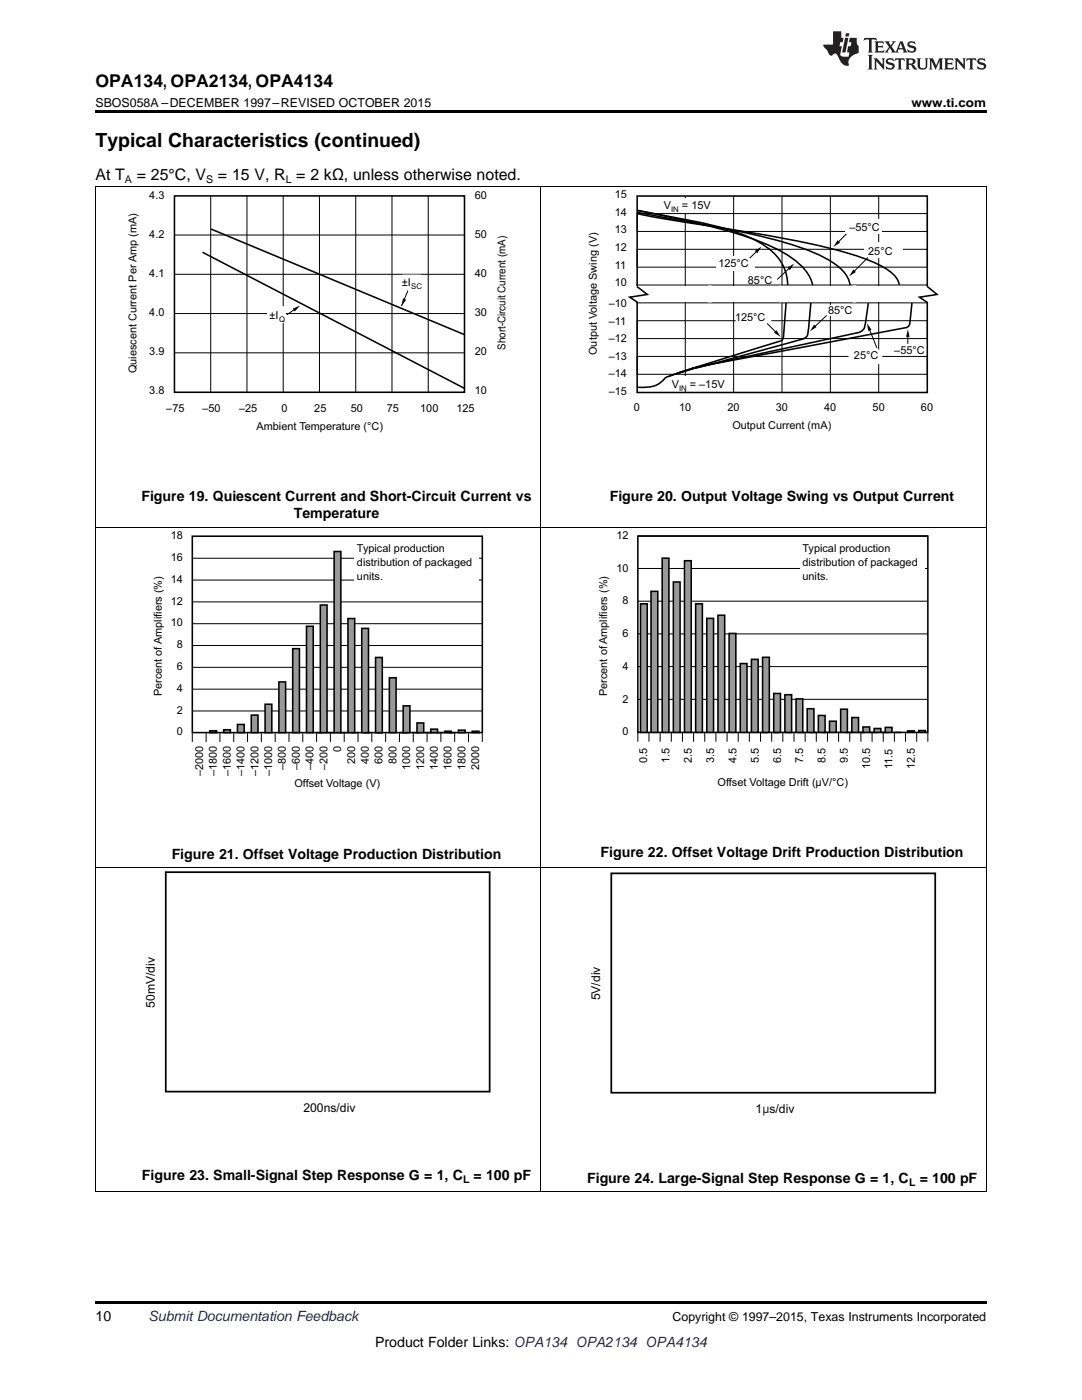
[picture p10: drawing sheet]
<svg xmlns="http://www.w3.org/2000/svg" width="216mm" height="279mm" viewBox="0 0 216 279" stroke-linecap="round" stroke-linejoin="round" font-family="sans-serif">
<path d="M19 259.7h177.8v.5h-177.8z" fill="#000"/>
<path d="M19.1 173.1v64.8M107.9 173.1v64.8M196.8 173.1v64.8M19 237.9h177.8" fill="none" stroke="#000" stroke-width=".2"/>
<path d="M121.9 174.3h64.6v43.8h-64.6z" fill-rule="evenodd" fill="#fff"/>
<path d="M122 174.3h64.6v43.8h-64.6z" fill="none" stroke="#000" stroke-width=".35"/>
<path d="M33 174h64.6v43.7h-64.6z" fill-rule="evenodd" fill="#fff"/>
<path d="M33.1 174.1h64.6v43.8h-64.6z" fill="none" stroke="#000" stroke-width=".35"/>
<path d="M19.1 105.2v67.9M107.9 105.2v67.9M196.8 105.2v67.9M19 173.1h177.8" fill="none" stroke="#000" stroke-width=".2"/>
<path d="M63 146.2h1.4z" fill="#999"/>
<path d="M63 146.2h1.4z" fill="none" stroke="#000" stroke-width=".31"/>
<path d="M65.4 146.2h1.4z" fill="#999"/>
<path d="M65.4 146.2h1.4z" fill="none" stroke="#000" stroke-width=".31"/>
<path d="M67.8 146.2h1.4z" fill="#999"/>
<path d="M67.8 146.2h1.4z" fill="none" stroke="#000" stroke-width=".31"/>
<path d="M70.3 146.2h1.3z" fill="#999"/>
<path d="M70.3 146.2h1.3z" fill="none" stroke="#000" stroke-width=".31"/>
<path d="M72.7 146.2h1.3z" fill="#999"/>
<path d="M72.7 146.2h1.3z" fill="none" stroke="#000" stroke-width=".31"/>
<path d="M75.1 146.2h1.3z" fill="#999"/>
<path d="M75.1 146.2h1.3z" fill="none" stroke="#000" stroke-width=".31"/>
<path d="M79.9 146.2h1.3z" fill="#999"/>
<path d="M79.9 146.2h1.3z" fill="none" stroke="#000" stroke-width=".31"/>
<path d="M82.3 146.2h1.4z" fill="#999"/>
<path d="M82.3 146.2h1.4z" fill="none" stroke="#000" stroke-width=".31"/>
<path d="M84.7 146.2h1.4z" fill="#999"/>
<path d="M84.7 146.2h1.4z" fill="none" stroke="#000" stroke-width=".31"/>
<path d="M87.1 146.2h1.4z" fill="#999"/>
<path d="M87.1 146.2h1.4z" fill="none" stroke="#000" stroke-width=".31"/>
<path d="M89.5 146.2h1.4z" fill="#999"/>
<path d="M38.4 107h57.8v39.2h-57.8zM89.5 146.2h1.4z" fill="none" stroke="#000" stroke-width=".31"/>
<g fill="none" stroke="#000" stroke-width=".2">
<path d="M38.4 107.1h57.9M38.4 111.4h57.9M38.4 115.8h57.9M38.4 120.1h57.9M38.4 124.5h57.9M38.4 128.8h57.9M38.4 133.2h57.9M38.4 137.5h57.9M38.4 146.3v1.8M38.4 141.9h57.9M41.1 146.3v1.8M43.9 146.3v1.8"/>
<path d="M46.6 146.3v1.8M49.4 146.3v1.8M52.1 146.3v1.8M54.9 146.3v1.8M57.7 146.3v1.8M60.4 146.3v1.8M63.2 146.3v1.8M65.9 146.3v1.8M68.7 146.3v1.8M71.4 146.3v1.8M74.2 146.3v1.8M76.9 146.3v1.8"/>
<path d="M79.7 146.3v1.8M82.5 146.3v1.8M85.2 146.3v1.8M88 146.3v1.8M90.7 146.3v1.8M93.5 146.3v1.8M96.2 146.3v1.8"/>
</g>
<path d="M41.9 145.8h1.3v.4h-1.3z" fill="#999"/>
<path d="M41.9 145.8h1.3v.4h-1.3z" fill="none" stroke="#000" stroke-width=".31"/>
<path d="M44.6 145.6h1.4v.6h-1.4z" fill="#999"/>
<path d="M44.6 145.6h1.4v.6h-1.4z" fill="none" stroke="#000" stroke-width=".31"/>
<path d="M47.4 144.6h1.3v1.6h-1.3z" fill="#999"/>
<path d="M47.4 144.6h1.3v1.6h-1.3z" fill="none" stroke="#000" stroke-width=".31"/>
<path d="M50.1 142.7h1.4v3.5h-1.4z" fill="#999"/>
<path d="M50.1 142.7h1.4v3.5h-1.4z" fill="none" stroke="#000" stroke-width=".31"/>
<path d="M52.9 140.5h1.3v5.7h-1.3z" fill="#999"/>
<path d="M52.9 140.5h1.3v5.7h-1.3z" fill="none" stroke="#000" stroke-width=".31"/>
<path d="M55.6 136.1h1.4v10.1h-1.4z" fill="#999"/>
<path d="M55.6 136.1h1.4v10.1h-1.4z" fill="none" stroke="#000" stroke-width=".31"/>
<path d="M58.4 129.5h1.3v16.7h-1.3z" fill="#999"/>
<path d="M58.4 129.5h1.3v16.7h-1.3z" fill="none" stroke="#000" stroke-width=".31"/>
<path d="M61.2 125h1.3v21.2h-1.3z" fill="#999"/>
<path d="M61.2 125h1.3v21.2h-1.3z" fill="none" stroke="#000" stroke-width=".31"/>
<path d="M63.9 120.7h1.4v25.5h-1.4z" fill="#999"/>
<path d="M63.9 120.7h1.4v25.5h-1.4z" fill="none" stroke="#000" stroke-width=".31"/>
<path d="M66.7 110.1h1.3v36.1h-1.3z" fill="#999"/>
<path d="M66.7 110.1h1.3v36.1h-1.3z" fill="none" stroke="#000" stroke-width=".31"/>
<path d="M69.4 123.4h1.4v22.8h-1.4z" fill="#999"/>
<path d="M69.4 123.4h1.4v22.8h-1.4z" fill="none" stroke="#000" stroke-width=".31"/>
<path d="M72.2 125.4h1.3v20.8h-1.3z" fill="#999"/>
<path d="M72.2 125.4h1.3v20.8h-1.3z" fill="none" stroke="#000" stroke-width=".31"/>
<path d="M74.9 131.2h1.4v15h-1.4z" fill="#999"/>
<path d="M74.9 131.2h1.4v15h-1.4z" fill="none" stroke="#000" stroke-width=".31"/>
<path d="M77.7 135.3h1.3v10.9h-1.3z" fill="#999"/>
<path d="M77.7 135.3h1.3v10.9h-1.3z" fill="none" stroke="#000" stroke-width=".31"/>
<path d="M80.4 140.9h1.4v5.3h-1.4z" fill="#999"/>
<path d="M80.4 140.9h1.4v5.3h-1.4z" fill="none" stroke="#000" stroke-width=".31"/>
<path d="M83.2 144.3h1.3v1.9h-1.3z" fill="#999"/>
<path d="M83.2 144.3h1.3v1.9h-1.3z" fill="none" stroke="#000" stroke-width=".31"/>
<path d="M86 145.5h1.3v.7h-1.3z" fill="#999"/>
<path d="M86 145.5h1.3v.7h-1.3z" fill="none" stroke="#000" stroke-width=".31"/>
<path d="M88.7 145.9h1.4v.3h-1.4z" fill="#999"/>
<path d="M88.7 145.9h1.4v.3h-1.4z" fill="none" stroke="#000" stroke-width=".31"/>
<path d="M91.5 145.7h1.3v.5h-1.3z" fill="#999"/>
<path d="M91.5 145.7h1.3v.5h-1.3z" fill="none" stroke="#000" stroke-width=".31"/>
<path d="M94.2 145.9h1.4v.3h-1.4z" fill="#999"/>
<path d="M94.2 145.9h1.4v.3h-1.4z" fill="none" stroke="#000" stroke-width=".31"/>
<path d="M70.8 108.3h24.8v8.2h-24.8z" fill="#fff"/>
<path d="M151.9 146.2h1.4z" fill="#999"/>
<path d="M151.9 146.2h1.4z" fill="none" stroke="#000" stroke-width=".31"/>
<path d="M154.3 146.2h1.4z" fill="#999"/>
<path d="M154.3 146.2h1.4z" fill="none" stroke="#000" stroke-width=".31"/>
<path d="M156.7 146.2h1.4z" fill="#999"/>
<path d="M156.7 146.2h1.4z" fill="none" stroke="#000" stroke-width=".31"/>
<path d="M159.2 146.2h1.3z" fill="#999"/>
<path d="M159.2 146.2h1.3z" fill="none" stroke="#000" stroke-width=".31"/>
<path d="M161.6 146.2h1.3z" fill="#999"/>
<path d="M161.6 146.2h1.3z" fill="none" stroke="#000" stroke-width=".31"/>
<path d="M164 146.2h1.3z" fill="#999"/>
<path d="M164 146.2h1.3z" fill="none" stroke="#000" stroke-width=".31"/>
<path d="M168.8 146.2h1.3z" fill="#999"/>
<path d="M168.8 146.2h1.3z" fill="none" stroke="#000" stroke-width=".31"/>
<path d="M171.2 146.2h1.4z" fill="#999"/>
<path d="M171.2 146.2h1.4z" fill="none" stroke="#000" stroke-width=".31"/>
<path d="M173.6 146.2h1.4z" fill="#999"/>
<path d="M173.6 146.2h1.4z" fill="none" stroke="#000" stroke-width=".31"/>
<path d="M176 146.2h1.4z" fill="#999"/>
<path d="M176 146.2h1.4z" fill="none" stroke="#000" stroke-width=".31"/>
<path d="M178.4 146.2h1.4z" fill="#999"/>
<path d="M127.3 107h57.8v39.2h-57.8zM178.4 146.2h1.4z" fill="none" stroke="#000" stroke-width=".31"/>
<g fill="none" stroke="#000" stroke-width=".2">
<path d="M127.3 113.5h57.9M127.3 120h57.9M127.3 106.9h57.9M127.3 126.5h57.9M127.3 133h57.9M127.3 139.6h57.9M127.3 146.3v1.7M129.5 146.3v1.7M131.7 146.3v1.7M133.9 146.3v1.7M136.2 146.3v1.7M138.4 146.3v1.7"/>
<path d="M140.6 146.3v1.7M142.9 146.3v1.7M145.1 146.3v1.7M147.3 146.3v1.7M149.5 146.3v1.7M151.8 146.3v1.7M154 146.3v1.7M156.2 146.3v1.7M158.4 146.3v1.7M160.7 146.3v1.7M162.9 146.3v1.7M165.1 146.3v1.7"/>
<path d="M167.3 146.3v1.7M169.6 146.3v1.7M171.8 146.3v1.7M174 146.3v1.7M176.2 146.3v1.7M178.5 146.3v1.7M180.7 146.3v1.7M182.9 146.3v1.7M185.1 146.3v1.7"/>
</g>
<path d="M127.8 120.5h1.3v25.7h-1.3z" fill="#999"/>
<path d="M127.8 120.5h1.3v25.7h-1.3z" fill="none" stroke="#000" stroke-width=".31"/>
<path d="M129.9 118h1.4v28.2h-1.4z" fill="#999"/>
<path d="M129.9 118h1.4v28.2h-1.4z" fill="none" stroke="#000" stroke-width=".31"/>
<path d="M132.1 111.4h1.4v34.8h-1.4z" fill="#999"/>
<path d="M132.1 111.4h1.4v34.8h-1.4z" fill="none" stroke="#000" stroke-width=".31"/>
<path d="M134.4 116.1h1.3v30.1h-1.3z" fill="#999"/>
<path d="M134.4 116.1h1.3v30.1h-1.3z" fill="none" stroke="#000" stroke-width=".31"/>
<path d="M136.6 111.9h1.3v34.3h-1.3z" fill="#999"/>
<path d="M136.6 111.9h1.3v34.3h-1.3z" fill="none" stroke="#000" stroke-width=".31"/>
<path d="M138.8 120.5h1.4v25.7h-1.4z" fill="#999"/>
<path d="M138.8 120.5h1.4v25.7h-1.4z" fill="none" stroke="#000" stroke-width=".31"/>
<path d="M141 123.4h1.4v22.8h-1.4z" fill="#999"/>
<path d="M141 123.4h1.4v22.8h-1.4z" fill="none" stroke="#000" stroke-width=".31"/>
<path d="M143.3 122.8h1.3v23.4h-1.3z" fill="#999"/>
<path d="M143.3 122.8h1.3v23.4h-1.3z" fill="none" stroke="#000" stroke-width=".31"/>
<path d="M145.5 126.4h1.3v19.8h-1.3z" fill="#999"/>
<path d="M145.5 126.4h1.3v19.8h-1.3z" fill="none" stroke="#000" stroke-width=".31"/>
<path d="M147.7 132.4h1.4v13.8h-1.4z" fill="#999"/>
<path d="M147.7 132.4h1.4v13.8h-1.4z" fill="none" stroke="#000" stroke-width=".31"/>
<path d="M149.9 131.6h1.4v14.6h-1.4z" fill="#999"/>
<path d="M149.9 131.6h1.4v14.6h-1.4z" fill="none" stroke="#000" stroke-width=".31"/>
<path d="M152.2 131.2h1.3v15h-1.3z" fill="#999"/>
<path d="M152.2 131.2h1.3v15h-1.3z" fill="none" stroke="#000" stroke-width=".31"/>
<path d="M154.4 138.4h1.3v7.8h-1.3z" fill="#999"/>
<path d="M154.4 138.4h1.3v7.8h-1.3z" fill="none" stroke="#000" stroke-width=".31"/>
<path d="M156.6 138.6h1.4v7.6h-1.4z" fill="#999"/>
<path d="M156.6 138.6h1.4v7.6h-1.4z" fill="none" stroke="#000" stroke-width=".31"/>
<path d="M158.8 139.5h1.4v6.7h-1.4z" fill="#999"/>
<path d="M158.8 139.5h1.4v6.7h-1.4z" fill="none" stroke="#000" stroke-width=".31"/>
<path d="M161.1 141.4h1.3v4.8h-1.3z" fill="#999"/>
<path d="M161.1 141.4h1.3v4.8h-1.3z" fill="none" stroke="#000" stroke-width=".31"/>
<path d="M163.3 142.8h1.3v3.4h-1.3z" fill="#999"/>
<path d="M163.3 142.8h1.3v3.4h-1.3z" fill="none" stroke="#000" stroke-width=".31"/>
<path d="M165.5 143.9h1.4v2.3h-1.4z" fill="#999"/>
<path d="M165.5 143.9h1.4v2.3h-1.4z" fill="none" stroke="#000" stroke-width=".31"/>
<path d="M167.7 141.5h1.4v4.7h-1.4z" fill="#999"/>
<path d="M167.7 141.5h1.4v4.7h-1.4z" fill="none" stroke="#000" stroke-width=".31"/>
<path d="M170 143.2h1.3v3h-1.3z" fill="#999"/>
<path d="M170 143.2h1.3v3h-1.3z" fill="none" stroke="#000" stroke-width=".31"/>
<path d="M172.2 145.1h1.3v1.1h-1.3z" fill="#999"/>
<path d="M172.2 145.1h1.3v1.1h-1.3z" fill="none" stroke="#000" stroke-width=".31"/>
<path d="M174.4 145.4h1.4v.8h-1.4z" fill="#999"/>
<path d="M174.4 145.4h1.4v.8h-1.4z" fill="none" stroke="#000" stroke-width=".31"/>
<path d="M176.6 145.2h1.4v1h-1.4z" fill="#999"/>
<path d="M176.6 145.2h1.4v1h-1.4z" fill="none" stroke="#000" stroke-width=".31"/>
<path d="M181.1 145.9h1.3v.3h-1.3z" fill="#999"/>
<path d="M181.1 145.9h1.3v.3h-1.3z" fill="none" stroke="#000" stroke-width=".31"/>
<path d="M183.3 145.8h1.4v.4h-1.4z" fill="#999"/>
<path d="M183.3 145.8h1.4v.4h-1.4z" fill="none" stroke="#000" stroke-width=".31"/>
<path d="M159.7 108.3h24.8v8.1h-24.8z" fill="#fff"/>
<g fill="none" stroke="#000" stroke-width=".2">
<path d="M19.1 37.2v68M42 39.1v39.2M49.3 39.1v39.2M56.5 39.1v39.2M63.7 39.1v39.2M71 39.1v39.2M78.2 39.1v39.2M85.4 39.1v39.2M107.9 37.2v68M196.8 37.2v68M34.8 46.9h57.9M34.8 54.7h57.9"/>
<path d="M34.8 62.6h57.9M34.8 70.4h57.9M19 105.2h177.8"/>
</g>
<path d="M34.8 39.1h57.9v39.2h-57.9z" fill="none" stroke="#000" stroke-width=".31"/>
<path d="M42 45.7l50.8 21.1z" fill="#fff"/>
<path d="M42 45.7l50.8 21.1z" fill="none" stroke="#000" stroke-width=".31"/>
<path d="M80.3 54.8h3.6l.1 3.1h-3.7z" fill="#fff"/>
<path d="M80.4 59.6l.7 .2-1 1.3z" fill="#000"/>
<path d="M81.4 58l-1.3 3.1" fill="none" stroke="#000" stroke-width=".2"/>
<path d="M40.4 50.3l52.3 27.2" fill="none" stroke="#000" stroke-width=".31"/>
<path d="M53.4 61.1h3.7v3.3h-3.7z" fill="#fff"/>
<path d="M58.4 61.6l1.5-.6-1.1 1.2z" fill="#000"/>
<path d="M59.1 61.5l-1.9 1.3" fill="none" stroke="#000" stroke-width=".2"/>
<path d="M175.3 39.1v39.2z" fill="#fff"/>
<path d="M175.3 39.1v39.2zM127.1 42.6h57.9v3.6h-57.9zM127.1 49.8h57.9v3.5h-57.9zM127.1 56.9h57.9v3.5h-57.9zM127.1 64h57.9v3.6h-57.9zM127.1 71.1h57.9v3.6h-57.9z" fill="none" stroke="#000" stroke-width=".2"/>
<path d="M127.1 39.1h57.9v39.2h-57.9z" fill="none" stroke="#000" stroke-width=".31"/>
<g fill="#fff">
<path d="M170.1 57h.8v3.4h-.8z"/>
<path d="M155.6 57h.7v3.4h-.7z"/>
<path d="M141.3 57h.7v3.4h-.7z"/>
</g>
<path d="M127.1 42.6l5.4 1.1 7.4 1.1a268.7 268.7 0 0 1 28.1 5.4 33.9 33.9 0 0 1 9.4 3.8l1 .9 .7 1 .3 1M127.2 42.4l6.5 1.2a212.7 212.7 0 0 1 24.3 5.2 25.9 25.9 0 0 1 9.8 4.9l.9 1 .6 1.1 .3 1.1M157.2 56.9a9.5 9.5 0 0 0-5.4-8.4 46.9 46.9 0 0 0-14.4-4.6l-10.2-1.9a168.4 168.4 0 0 1 24.2 6.1 23.6 23.6 0 0 1 8.9 5.3l.8 1.1 .7 1.2 .4 1.2" fill="none" stroke="#000" stroke-width=".31"/>
<path d="M167.1 47.9l.5 .5-1.3 .9z" fill="#000"/>
<path d="M169 46.6l-2 2" fill="none" stroke="#000" stroke-width=".2"/>
<g fill="#fff">
<path d="M168.6 43.8h7.4v2.9h-7.4z"/>
<path d="M177.9 68.4h6.7v2.5h-6.7z"/>
</g>
<path d="M181.1 65.7l.4 1.5h-.7z" fill="#000"/>
<path d="M181.1 66.6v2" fill="none" stroke="#000" stroke-width=".2"/>
<path d="M136.7 39.1v39.2z" fill="#fff"/>
<path d="M136.7 39.1v39.2z" fill="none" stroke="#000" stroke-width=".2"/>
<path d="M146.4 39.1v39.2z" fill="#fff"/>
<path d="M146.4 39.1v39.2z" fill="none" stroke="#000" stroke-width=".2"/>
<path d="M156 39.1v39.2z" fill="#fff"/>
<path d="M156 39.1v39.2z" fill="none" stroke="#000" stroke-width=".2"/>
<path d="M165.7 39.1v39.2z" fill="#fff"/>
<path d="M165.7 39.1v39.2z" fill="none" stroke="#000" stroke-width=".2"/>
<path d="M126.9 57.2h58.3v3h-58.3z" fill="#fff"/>
<path d="M127.1 57.2l2.1 1.6-3.5 .5 1.5 1M185 57.1l2 1.7-3.5 .5 1.5 1.1M156.9 60.5l-.6 6.8-.2 .5-.3 .2-15.6 4.9-7.4 2.5a4.9 4.9 0 0 1-4.5 1.9h-1.1M161.8 60.4l-.5 5.8a1.78 1.78 0 0 1-1.9 1.7l-21.7 5.8-4.2 1.4M173.3 60.5l-.5 3.5a2.48 2.48 0 0 1-1.1 2.2l-33.6 7.3h.3l-2.9 .9M182 60.4l-.3 2.8a2.58 2.58 0 0 1-.7 2.1l-37.3 7.1a40.4 40.4 0 0 0-8.6 2.1" fill="none" stroke="#000" stroke-width=".31"/>
<g fill="#fff">
<path d="M173.7 48.6h6.4v2.9h-6.4z"/>
<path d="M172.4 48.1l6.7 .5v2.9l-6.7-.5z"/>
</g>
<path d="M170.3 53.8l.5 .5-1.4 .8z" fill="#000"/>
<path d="M173.2 51.4l-3.1 3.1" fill="none" stroke="#000" stroke-width=".2"/>
<path d="M148.3 53.8h7.3v2.9h-7.3z" fill="#fff"/>
<path d="M157.1 53.4l1.4-.8-.9 1.3z" fill="#000"/>
<path d="M157.9 53.1l-2.8 2.7" fill="none" stroke="#000" stroke-width=".2"/>
<path d="M163.1 60.8h8.6v2.2h-8.6z" fill="#fff"/>
<path d="M162.4 64.8l.5 .5-1.3 .8z" fill="#000"/>
<path d="M165 62.9l-2.9 2.7" fill="none" stroke="#000" stroke-width=".2"/>
<path d="M143 51.1h7.6v3h-7.6z" fill="#fff"/>
<path d="M150.6 50.1l1.3-.9-.8 1.4z" fill="#000"/>
<path d="M151.3 49.9l-1.7 1.6" fill="none" stroke="#000" stroke-width=".2"/>
<path d="M146.8 61.7h7.1v3h-7.1z" fill="#fff"/>
<path d="M154.9 65.9l.9 1.3-1.4-.8z" fill="#000"/>
<path d="M153.1 64.5l2 2.1" fill="none" stroke="#000" stroke-width=".2"/>
<path d="M169.3 69.7l6.8 .1v2.9l-6.8-.1z" fill="#fff"/>
<path d="M173 64.5l.9 1.3-.6 .3z" fill="#000"/>
<path d="M173.3 65.4l1.7 4" fill="none" stroke="#000" stroke-width=".2"/>
<g fill="#fff">
<path d="M134.5 75h10v3h-10z"/>
<path d="M132.3 39.5h10v2.9h-10z"/>
</g>
<path d="M19 37.2h177.8" fill="none" stroke="#000" stroke-width=".2"/>
<path d="M19 22h177.8v.5h-177.8z" fill="#000"/>
<g fill="#231f20">
<path d="M172.5 7.6l-.1 .5 .4-.2h.6v.1v2.1l-.2 .4h.9l-.2-.4v-2.1l.1-.1h.5l.5 .2-.2-.5zM174.5 8.3l.2 .3v1.5l-.2 .4h1.8l.2-.6a1.04 1.04 0 0 1-1.3 .2v-.7h.6l.3 .2v-.6l-.3 .2h-.6v-.6l.8-.1 .4 .3-.2-.5zM176.5 8.3l.9 1.1-.9 1.1h.8l-.2-.2 .4-.7 .5 .7-.2 .2h1.5l-.2-.2 .2-.4h.9l.1 .4-.2 .2h1l-.3-.3-.7-1.9h-.5l-.9 2-.8-1 .9-1h-.8l.1 .3-.4 .5-.3-.6 .1-.2zM179.7 8.6l.4 1h-.7zM181.3 8.4a.63 .63 0 0 0-.2 .7 .63 .63 0 0 0 .6 .4l.6 .2 .1 .2a.75 .75 0 0 1-.7 .4 .75 .75 0 0 1-.6-.5l.1 .7 .1-.1a1.11 1.11 0 0 0 1.5-.6 1.13 1.13 0 0 0-1.2-.8l-.1-.4a1.04 1.04 0 0 1 1.2 .2l-.2-.5-.2 .1-.4-.2zM173.2 10.9l.2 .4v2.2l-.2 .4h1l-.3-.4v-2.2l.3-.4zM174.3 11.6l.3 .4v1.5l-.3 .4h.8l-.2-.4v-1.3l1.5 1.7v-1.9l.2-.4h-.7l.2 .4v.9l-1.1-1.3zM177 11.8a.62 .62 0 0 0-.2 .7 .62 .62 0 0 0 .6 .4l.6 .1 .1 .3a.76 .76 0 0 1-.7 .3 .76 .76 0 0 1-.7-.4l.2 .7 .1-.1a1.11 1.11 0 0 0 1.5-.6 1.13 1.13 0 0 0-1.2-.8l-.1-.4a1.04 1.04 0 0 1 1.2 .2l-.2-.6-.2 .1-.5-.1zM178.7 11.6l-.2 .6a.61 .61 0 0 1 .8-.3v1.6l-.2 .4h.9l-.2-.4v-1.6a.63 .63 0 0 1 .7 .3l-.1-.6zM180.6 11.6l.3 .4v1.5l-.3 .4h1l-.2-.2-.1-.8 .6 .2a.76 .76 0 0 0 1.2 .7l-1-1a.58 .58 0 0 0 .6-.5 .58 .58 0 0 0-.5-.6zM181.4 11.9h.1a.45 .45 0 0 1 .5 .1 .45 .45 0 0 1 .1 .5l-.8 .2zM182.9 11.6l.2 .2a2.17 2.17 0 0 0 .3 1.9 .99 .99 0 0 0 1.6-.6v-1.1l.2-.4h-.7l.2 .2a1.92 1.92 0 0 1-.2 1.8 .6 .6 0 0 1-.9-.5v-1.1l.2-.4zM185.4 11.6l.2 .4v1.5l-.2 .4h.7l-.2-.4v-1.4l.8 1.8 .8-1.8v1.4l-.2 .4h.9l-.2-.4v-1.5l.2-.4h-.8l-.6 1.5-.6-1.5zM188.4 11.6l.2 .4v1.5l-.2 .4h1.8l.1-.6a1.04 1.04 0 0 1-1.2 .1v-.6h.5l.4 .2v-.6l-.4 .2h-.5v-.7h.8l.3 .3-.1-.6zM190.5 11.6l.2 .4v1.5l-.2 .4h.7l-.2-.4v-1.3l1.5 1.7v-1.9l.2-.4h-.7l.2 .4v.9l-1.1-1.3zM192.9 11.6l-.1 .6a.61 .61 0 0 1 .7-.3l.1 1.6-.3 .4h1l-.3-.4 .1-1.6a.63 .63 0 0 1 .7 .3l-.1-.6zM195.2 11.8a.62 .62 0 0 0-.2 .7 .62 .62 0 0 0 .6 .4l.6 .1 .1 .3a.76 .76 0 0 1-.7 .3 .76 .76 0 0 1-.6-.4l.1 .7 .1-.1a1.11 1.11 0 0 0 1.6-.6 1.13 1.13 0 0 0-1.3-.8l-.1-.4a1.04 1.04 0 0 1 1.2 .2l-.1-.6-.2 .1-.5-.1z"/>
<path d="M166.2 6.3v2.6h-1.9v.4l.8 .9a.91 .91 0 0 0 1 .8 .56 .56 0 0 1 .5-.3 .56 .56 0 0 1 .5 .3l.4 .8a1.53 1.53 0 0 0 1.9 1.2 1.54 1.54 0 0 1 1-2.1l.9-.3v-1.4a1.52 1.52 0 0 1-.4-1.6h-1.3l-.2 .8h.5l-.2 .8h-.5l-.1 1v.2l.4 .1-.2 .8a1.93 1.93 0 0 1-1.6-.3l.3-1.8h-.5l.2-.8h.4l.2-.8h-.4v-1.3zM168.6 7.6l-.6 2.9h.7l.6-2.9zM168.8 6.6l-.1 .7h.6l.2-.7z"/>
</g>
<text font-size="3.9" x="19" y="29.3">Typical Characteristics (continued)</text>
<text font-size="3.5" x="19" y="17.3">OPA134, OPA2134, OPA4134</text>
<g font-size="3.2">
<text x="19" y="36">At T</text>
<text x="27.3" y="36">= 25°C, V</text>
<text x="43.5" y="36">= 15 V, R = 2 kΩ, unless otherwise noted.</text>
</g>
<g font-size="2.8">
<text x="28.2" y="99.9">Figure 19. Quiescent Current and Short-Circuit Current vs</text>
<text x="121.7" y="99.9">Figure 20. Output Voltage Swing vs Output Current</text>
<text x="58.6" y="103.5">Temperature</text>
<text x="34.3" y="171.4">Figure 21. Offset Voltage Production Distribution</text>
<text x="119.8" y="171">Figure 22. Offset Voltage Drift Production Distribution</text>
<text x="28.3" y="235.5">Figure 23. Small-Signal Step Response G = 1, C</text>
<text x="94.5" y="235.5">= 100 pF</text>
<text x="117.2" y="236.1">Figure 24. Large-Signal Step Response G = 1, C</text>
<text x="183.5" y="236.1">= 100 pF</text>
<text x="19" y="263.6">10</text>
<text x="74.9" y="268.9">Product Folder Links: OPA134 OPA2134 OPA4134</text>
</g>
<text font-size="2.8" fill="#0000c8" x="29.6" y="263.6">Submit Documentation Feedback</text>
<g font-size="2.5">
<text x="19" y="21.4">SBOS058A –DECEMBER 1997–REVISED OCTOBER 2015</text>
<text x="181.9" y="21.4">www.ti.com</text>
<text x="134.2" y="263.6">Copyright © 1997–2015, Texas Instruments Incorporated</text>
</g>
<g font-size="2.4">
<text x="30.9" y="201.1" transform="rotate(-90 30.9 201.1)">50mV/div</text>
<text x="119.8" y="199.7" transform="rotate(-90 119.8 199.7)">5V/div</text>
<text x="60.5" y="221.9">200ns/div</text>
<text x="150.8" y="222.1">1 s/div</text>
</g>
<text font-size="2.4" fill="#231f20" x="152.1" y="222.1">μ</text>
<g font-size="2.2">
<text x="29.8" y="39.6">4.3</text>
<text x="94.8" y="39.7">60</text>
<text x="122.7" y="39.6">15</text>
<text x="132.5" y="41.8">V</text>
<text x="136.1" y="41.8">= 15V</text>
<text x="29.8" y="47.5">4.2</text>
<text x="94.8" y="47.5">50</text>
<text x="122.7" y="43.1">14</text>
<text x="122.7" y="46.6">13</text>
<text x="169.5" y="46">–55°C</text>
<text x="122.7" y="50.1">12</text>
<text x="122.7" y="53.6">11</text>
<text x="143.3" y="53.4">125°C</text>
<text x="174.3" y="50.8">25°C</text>
<text x="29.8" y="55.3">4.1</text>
<text x="80.2" y="57">±I</text>
<text x="94.8" y="55.3">40</text>
<text x="122.7" y="57.1">10</text>
<text x="149.2" y="56.6">85°C</text>
<text x="29.8" y="63.1">4.0</text>
<text x="53.8" y="63.7">±I</text>
<text x="94.8" y="63.1">30</text>
<text x="121.5" y="61.3">–10</text>
<text x="121.5" y="64.8">–11</text>
<text x="146.7" y="64">125°C</text>
<text x="165.2" y="62.6">85°C</text>
<text x="29.8" y="70.9">3.9</text>
<text x="94.8" y="70.9">20</text>
<text x="100.9" y="69.8" transform="rotate(-90 100.9 69.8)">Short-Circuit Current (mA)</text>
<text x="119.1" y="70.9" transform="rotate(-90 119.1 70.9)">Output Voltage Swing (V)</text>
<text x="121.5" y="68.3">–12</text>
<text x="121.5" y="71.8">–13</text>
<text x="170.4" y="71.6">25°C</text>
<text x="178.4" y="70.7">–55°C</text>
<text x="27.3" y="74.5" transform="rotate(-90 27.3 74.5)">Quiescent Current Per Amp (mA)</text>
<text x="121.5" y="75.3">–14</text>
<text x="134" y="77.3">V</text>
<text x="137.7" y="77.3">= –15V</text>
<text x="29.8" y="78.7">3.8</text>
<text x="33.2" y="82.2">–75</text>
<text x="40.4" y="82.2">–50</text>
<text x="47.7" y="82.2">–25</text>
<text x="56.2" y="82.2">0</text>
<text x="62.7" y="82.2">25</text>
<text x="70" y="82.2">50</text>
<text x="77.2" y="82.2">75</text>
<text x="83.9" y="82.2">100</text>
<text x="91.1" y="82.2">125</text>
<text x="94.8" y="78.7">10</text>
<text x="121.5" y="78.8">–15</text>
<text x="126.5" y="82">0</text>
<text x="135.5" y="82">10</text>
<text x="145.2" y="82">20</text>
<text x="154.8" y="82">30</text>
<text x="164.5" y="82">40</text>
<text x="174.1" y="82">50</text>
<text x="183.8" y="82">60</text>
<text x="51.2" y="85.8">Ambient Temperature (°C)</text>
<text x="146.1" y="85.7">Output Current (mA)</text>
<text x="34.1" y="107.6">18</text>
<text x="123" y="107.6">12</text>
<text x="34.1" y="111.9">16</text>
<text x="71.2" y="110.2">Typical production</text>
<text x="71.2" y="113">distribution of packaged</text>
<text x="160.1" y="110.1">Typical production</text>
<text x="160.1" y="112.9">distribution of packaged</text>
<text x="34.1" y="116.3">14</text>
<text x="71.2" y="115.8">units.</text>
<text x="123" y="114.1">10</text>
<text x="160.1" y="115.7">units.</text>
<text x="34.1" y="120.6">12</text>
<text x="34.1" y="125">10</text>
<text x="124.2" y="120.6">8</text>
<text x="35.3" y="129.4">8</text>
<text x="124.2" y="127.1">6</text>
<text x="35.3" y="133.7">6</text>
<text x="124.2" y="133.7">4</text>
<text x="32.3" y="139" transform="rotate(-90 32.3 139)">Percent of Amplifiers (%)</text>
<text x="35.3" y="138.1">4</text>
<text x="35.3" y="142.4">2</text>
<text x="121.2" y="138.9" transform="rotate(-90 121.2 138.9)">Percent of Amplifiers (%)</text>
<text x="124.2" y="140.2">2</text>
<text x="35.3" y="146.8">0</text>
<text x="124.2" y="146.7">0</text>
<text x="40.5" y="154.9" transform="rotate(-90 40.5 154.9)">–2000</text>
<text x="43.3" y="154.9" transform="rotate(-90 43.3 154.9)">–1800</text>
<text x="46" y="154.9" transform="rotate(-90 46 154.9)">–1600</text>
<text x="48.8" y="154.9" transform="rotate(-90 48.8 154.9)">–1400</text>
<text x="51.6" y="154.9" transform="rotate(-90 51.6 154.9)">–1200</text>
<text x="54.3" y="154.9" transform="rotate(-90 54.3 154.9)">–1000</text>
<text x="57.1" y="153.7" transform="rotate(-90 57.1 153.7)">–800</text>
<text x="59.8" y="153.7" transform="rotate(-90 59.8 153.7)">–600</text>
<text x="62.6" y="153.7" transform="rotate(-90 62.6 153.7)">–400</text>
<text x="65.3" y="153.7" transform="rotate(-90 65.3 153.7)">–200</text>
<text x="68.1" y="150.1" transform="rotate(-90 68.1 150.1)">0</text>
<text x="70.8" y="152.5" transform="rotate(-90 70.8 152.5)">200</text>
<text x="73.6" y="152.5" transform="rotate(-90 73.6 152.5)">400</text>
<text x="76.3" y="152.5" transform="rotate(-90 76.3 152.5)">600</text>
<text x="79.1" y="152.5" transform="rotate(-90 79.1 152.5)">800</text>
<text x="81.9" y="153.7" transform="rotate(-90 81.9 153.7)">1000</text>
<text x="84.6" y="153.7" transform="rotate(-90 84.6 153.7)">1200</text>
<text x="87.4" y="153.7" transform="rotate(-90 87.4 153.7)">1400</text>
<text x="90.1" y="153.7" transform="rotate(-90 90.1 153.7)">1600</text>
<text x="92.9" y="153.7" transform="rotate(-90 92.9 153.7)">1800</text>
<text x="95.6" y="153.7" transform="rotate(-90 95.6 153.7)">2000</text>
<text x="129.1" y="152.3" transform="rotate(-90 129.1 152.3)">0.5</text>
<text x="133.6" y="152.3" transform="rotate(-90 133.6 152.3)">1.5</text>
<text x="138" y="152.3" transform="rotate(-90 138 152.3)">2.5</text>
<text x="142.5" y="152.3" transform="rotate(-90 142.5 152.3)">3.5</text>
<text x="146.9" y="152.3" transform="rotate(-90 146.9 152.3)">4.5</text>
<text x="151.4" y="152.3" transform="rotate(-90 151.4 152.3)">5.5</text>
<text x="155.8" y="152.3" transform="rotate(-90 155.8 152.3)">6.5</text>
<text x="160.3" y="152.3" transform="rotate(-90 160.3 152.3)">7.5</text>
<text x="164.7" y="152.3" transform="rotate(-90 164.7 152.3)">8.5</text>
<text x="169.2" y="152.3" transform="rotate(-90 169.2 152.3)">9.5</text>
<text x="173.6" y="153.6" transform="rotate(-90 173.6 153.6)">10.5</text>
<text x="178.1" y="153.6" transform="rotate(-90 178.1 153.6)">11.5</text>
<text x="182.6" y="153.6" transform="rotate(-90 182.6 153.6)">12.5</text>
<text x="58.7" y="157.1">Offset Voltage (V)</text>
<text x="143.2" y="156.8">Offset Voltage Drift (µV/°C)</text>
</g>
<g font-size="2.1">
<text x="24.9" y="36.6">A</text>
<text x="41.1" y="36.6">S</text>
<text x="57" y="36.6">L</text>
<text x="92.4" y="236">L</text>
<text x="181.4" y="236.7">L</text>
</g>
<g font-size="1.6">
<text x="133.9" y="42.4">IN</text>
<text x="82" y="57.6">SC</text>
<text x="55.7" y="64.3">Q</text>
<text x="135.5" y="78">IN</text>
</g>
</svg>
